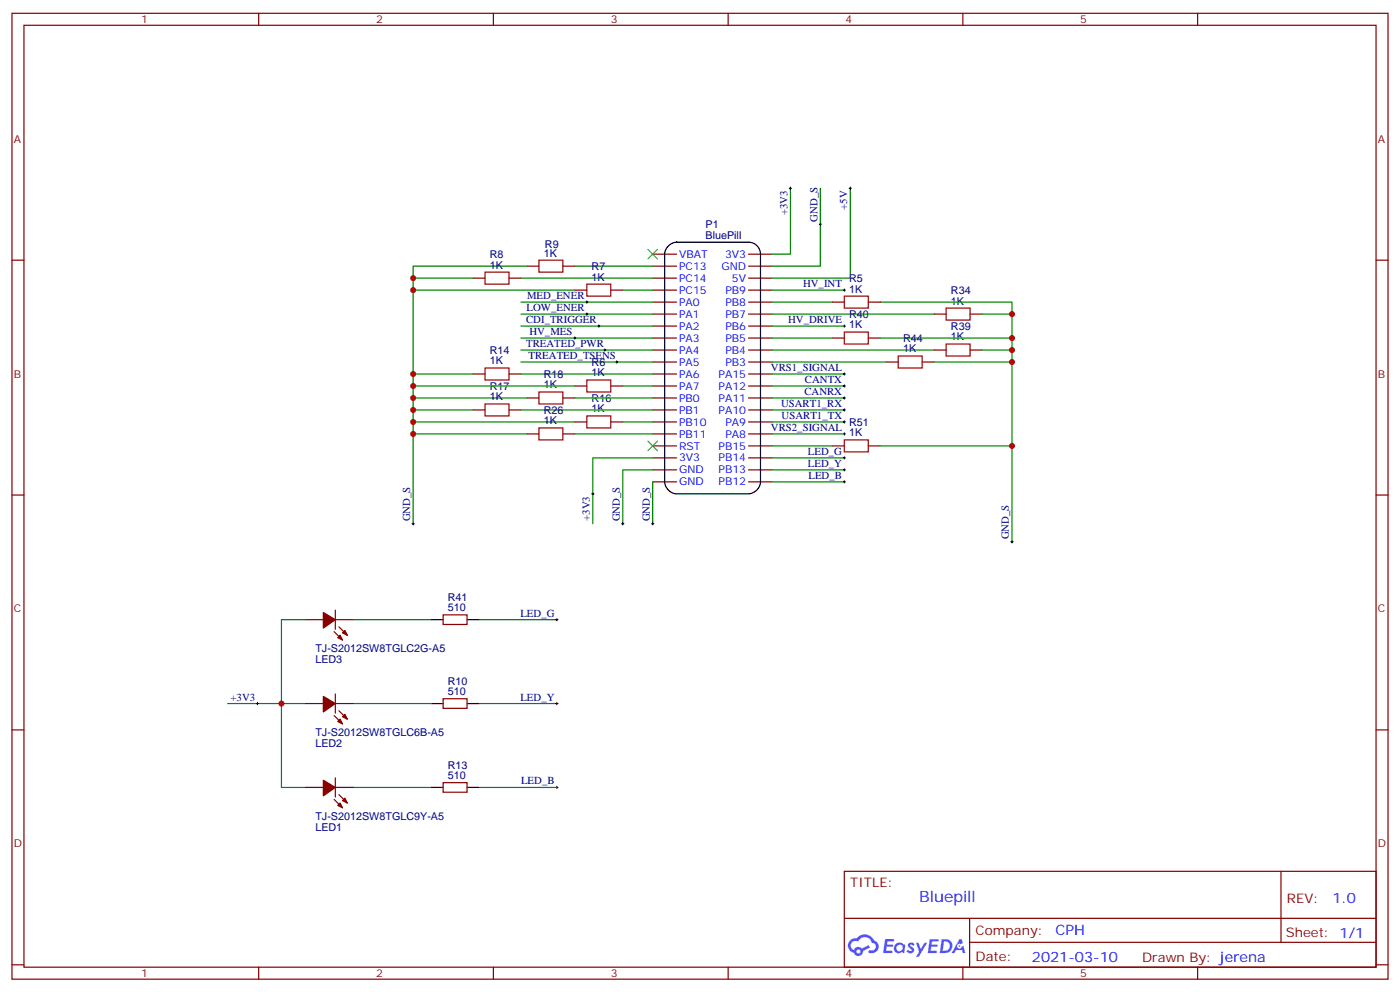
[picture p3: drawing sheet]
<svg xmlns="http://www.w3.org/2000/svg" width="412mm" height="292mm" viewBox="0 0 412 292" stroke-linecap="round" stroke-linejoin="round" font-family="sans-serif">
<g fill="none" stroke="#870000" stroke-width=".35">
<path d="M3.5 3.9h405.4v284.4h-405.4zM7.1 7.4h398.2v277.3h-398.2zM76.2 3.9v3.5M145.3 3.9v3.5M214.5 3.9v3.5M283.6 3.9v3.5M352.8 3.9v3.5M3.5 76.6h3.6M405.3 76.6h3.6M3.5 145.7h3.6M405.3 145.7h3.6M3.5 214.9h3.6"/>
<path d="M405.3 214.9h3.6M248.7 256.5h156.6v28.2h-156.6zM377.3 256.5v20.9M248.7 270.4h156.5M285.6 277.4h119.6M285.6 270.4v14.1M3.5 284h3.6M76.2 284.7v3.6M145.3 284.7v3.6M214.5 284.7v3.6M283.6 284.7v3.6M352.8 284.7v3.6"/>
<path d="M405.3 284h3.6"/>
</g>
<g fill="#5487ff">
<path d="M267.7 277.7a1.22 1.22 0 0 1 1.7 .2l-.4 .6a.47 .47 0 0 0-.3-.4 .47 .47 0 0 0-.5 .2l.1 .2a1.14 1.14 0 0 1 .8 1.8 1.14 1.14 0 0 1-1.9 0l-.2-.2 .5-.6 .7 .5a.29 .29 0 0 0 .3-.3 .29 .29 0 0 0-.2-.3 1.04 1.04 0 0 1-.6-1.7z"/>
<path d="M260.7 276.4h2.4l.3 .2-.2 .5-1.8 .1-.1 .8h1.5l.3 .4-.3 .4h-1.6l-.2 1.1h1.7l.2 .3-.2 .3-2.6 .1z"/>
<path d="M273.8 276.4h2.4l.3 .2-.1 .5-1.8 .1-.2 .8h1.6l.3 .4-.4 .4h-1.6l-.1 1.1h1.7l.2 .3-.2 .3-2.6 .1z"/>
<path d="M282.6 276.4h.7l.3 1.3-.6 .3a.69 .69 0 0 0-1 .3 .69 .69 0 0 0 .4 .9 .69 .69 0 0 0 .9-.6l.5-.2 .6 2.2h-.8l-.2-.9h-1.8l-.5 .9h-.8z"/>
<path d="M269.8 277.5h.8l.6 1.8 1.1-1.8h.9l-2.6 4.2h-.8l.9-1.5z"/>
<path d="M277.4 276.4l-.6 4.2h1.3a2.11 2.11 0 0 0 2.5-2.1 2.11 2.11 0 0 0-2.5-2.1zM278.1 277.2a1.39 1.39 0 0 1 1.7 1.4 1.39 1.39 0 0 1-1.8 1.3h-.3z"/>
<path d="M263.7 278.1a1.54 1.54 0 0 0-.1 2.1 1.54 1.54 0 0 0 2.2 .1l.6 .3 .3-2.3-.2-.3h-.4a1.49 1.49 0 0 0-2.4 .1zM264 279.1a.94 .94 0 0 1 1.8 0 .94 .94 0 0 1-1.8 0z"/>
<path d="M250.4 276.8a2.18 2.18 0 0 0 1.1 3.7 1.44 1.44 0 0 0 1.6 .9 1.44 1.44 0 0 0 1.2-1.4l2-1-.5-.8-1.9 1a1.47 1.47 0 0 0-2.4 .4 1.39 1.39 0 0 1-.7-1.9 1.39 1.39 0 0 1 2-.5 2.12 2.12 0 0 1 2.2-1.3 2.12 2.12 0 0 1 1.9 1.7 1.14 1.14 0 0 1 1.1 1.4 1.14 1.14 0 0 1-1.7 .7 .43 .43 0 0 0-.5 .4 .43 .43 0 0 0 .4 .5 1.98 1.98 0 0 0 2.5-1.2 1.98 1.98 0 0 0-1.2-2.6 3.1 3.1 0 0 0-5.3-.6l-.9 .1zM252.3 280.1a.55 .55 0 0 1 1.1 0 .55 .55 0 0 1-1.1 0z"/>
<circle cx="282.6" cy="278.5" r=".26"/>
</g>
<g fill="none" stroke="#870000" stroke-width=".35">
<path d="M155.2 78.4h3.5M165.8 78.4h3.5M192.3 74.8h7M192.3 78.4h7M220.5 74.8h7M220.5 78.4h7M139.3 81.9h3.6M149.9 81.9h3.6M169.3 85.4h3.6M179.9 85.4h3.5M192.3 81.9h7M192.3 85.4h7"/>
<path d="M192.3 88.9h7M192.3 92.5h7M192.3 96h7M192.3 99.5h7M220.5 81.9h7M220.5 85.4h7M220.5 88.9h7M220.5 92.5h7M220.5 96h7M220.5 99.5h7M245.2 88.9h3.5M245.2 99.5h3.5"/>
<path d="M255.8 88.9h3.5M255.8 99.5h3.5M275.2 92.5h3.5M285.8 92.5h3.5M139.3 110.1h3.6M149.9 110.1h3.6M155.2 117.2h3.5M165.8 117.2h3.5M169.3 113.6h3.6M179.9 113.6h3.5M192.3 103h7M192.3 106.6h7"/>
<path d="M192.3 110.1h7M192.3 113.6h7M192.3 117.2h7M220.5 103h7M220.5 106.6h7M220.5 110.1h7M220.5 113.6h7M220.5 117.2h7M261.1 106.6h3.5M271.6 106.6h3.6M275.2 103h3.5M285.8 103h3.5"/>
<path d="M139.3 120.7h3.6M149.9 120.7h3.6M155.2 127.7h3.5M165.8 127.7h3.5M169.3 124.2h3.6M179.9 124.2h3.5M192.3 120.7h7M192.3 124.2h7M192.3 127.7h7M192.3 131.3h7M192.3 134.8h7M192.3 138.3h7"/>
<path d="M220.5 120.7h7M220.5 124.2h7M220.5 127.7h7M220.5 131.3h7M220.5 134.8h7M220.5 138.3h7M245.2 131.3h3.5M255.8 131.3h3.5M192.3 141.9h7M220.5 141.9h7M98.8 179.6v5.6M90 182.4h5.2"/>
<path d="M98.4 185.9l2.5 2.5M98.8 182.4h5.3M99.8 184.5l2.5 2.5M130.5 181h7.1v2.8h-7.1zM90 207.1h5.2M98.4 210.6l2.5 2.5M98.8 204.3v5.6M98.8 207.1h5.3M99.8 209.2l2.5 2.5M130.5 205.7h7.1v2.8h-7.1zM90 231.8h5.2M98.4 235.3l2.5 2.5"/>
<path d="M98.8 231.8h5.3M98.8 229v5.6M99.8 233.9l2.5 2.5M130.5 230.4h7.1v2.8h-7.1z"/>
</g>
<path d="M197 72.3a3.6 3.6 0 0 1 2.3-1h21.2a3.5 3.5 0 0 1 3.5 3.5v67.1a3.8 3.8 0 0 1-3.5 3.5h-21.2a3.8 3.8 0 0 1-3.5-3.5v-67.1a3.5 3.5 0 0 1 1.2-2.5zM127 182.4h3.5M137.6 182.4h3.5M127 207.1h3.5M137.6 207.1h3.5M127 231.8h3.5M137.6 231.8h3.5" fill="none" stroke="#000" stroke-width=".35"/>
<g fill="none" stroke="#008700" stroke-width=".35">
<path d="M232.8 55.4v19.4h-5.3M241.7 55.4v23h-14.2M250.5 55.4v26.5h-23M155.2 78.4h-33.5v3.5M169.3 78.4h23M121.7 85.4h47.6M139.3 81.9h-17.6v72.3M153.5 81.9h38.8M153.5 88.9h38.8M153.5 92.5h38.8M153.5 99.5h38.8M153.5 96h38.8"/>
<path d="M183.4 85.4h8.9M227.5 85.4h21.2M227.5 88.9h17.7M227.5 92.5h47.7M227.5 99.5h17.7M227.5 96h21.2M259.3 88.9h38.8v70.6M259.3 99.5h38.8M289.3 92.5h8.8M121.7 110.1h17.6M121.7 117.2h33.5M121.7 113.6h47.6"/>
<path d="M153.5 110.1h38.8M153.5 103h38.8M153.5 106.6h38.8M169.3 117.2h23M183.4 113.6h8.9M227.5 110.1h21.2M227.5 117.2h21.2M227.5 103h47.7M227.5 106.6h33.6M227.5 113.6h21.2M275.2 106.6h22.9M289.3 103h8.8"/>
<path d="M121.7 124.2h47.6M121.7 120.7h17.6M121.7 127.7h33.5M153.5 120.7h38.8M169.3 127.7h23M183.4 124.2h8.9M192.3 134.8h-17.7v19.4M192.3 138.3h-8.9v15.9M227.5 124.2h21.2M227.5 120.7h21.2M227.5 127.7h21.2M227.5 134.8h21.2"/>
<path d="M227.5 131.3h17.7M227.5 138.3h21.2M259.3 131.3h38.8M192.3 141.9v12.3M227.5 141.9h21.2M90 182.4h-7.1v49.4h7.1M104.1 182.4h22.9M141.1 182.4h22.9M67 207.1h23M104.1 207.1h22.9M141.1 207.1h22.9M104.1 231.8h22.9"/>
<path d="M141.1 231.8h22.9"/>
</g>
<g fill="none" stroke="#a10000" stroke-width=".35">
<path d="M158.7 76.6h7.1v3.5h-7.1zM142.9 80.1h7v3.5h-7zM172.9 83.6h7v3.6h-7zM248.7 97.8h7.1v3.5h-7.1zM248.7 87.2h7.1v3.5h-7.1zM278.7 90.7h7.1v3.5h-7.1zM142.9 108.3h7v3.6h-7zM142.9 118.9h7v3.5h-7zM158.7 115.4h7.1v3.5h-7.1zM172.9 111.9h7v3.5h-7zM264.6 104.8h7v3.5h-7zM278.7 101.3h7.1v3.5h-7.1z"/>
<path d="M158.7 126h7.1v3.5h-7.1zM172.9 122.4h7v3.6h-7zM248.7 129.5h7.1v3.5h-7.1z"/>
</g>
<g fill="none" stroke="#000" stroke-width=".29">
<path d="M232.5 55.4h.7M232.8 55.1v.7M250.1 55.4h.7M250.5 55.1v.7M241.3 66h.7M241.7 65.7v.7M169 99.5h.7M169.3 99.2v.7M172.5 92.5h.7M172.5 88.9h.7M172.9 88.6v.7M172.9 92.1v.7"/>
<path d="M176 96h.7M176.4 95.6v.7M248.4 96h.7M248.4 85.4h.7M248.7 85.1v.7M248.7 95.6v.7M177.8 103h.7M178.2 102.7v.7M181.3 106.6h.7M181.7 106.2v.7M248.4 110.1h.7M248.4 117.2h.7"/>
<path d="M248.4 113.6h.7M248.7 109.7v.8M248.7 113.3v.7M248.7 116.8v.7M248.4 127.7h.7M248.4 124.2h.7M248.4 120.7h.7M248.4 138.3h.7M248.4 134.8h.7M248.7 120.3v.7M248.7 123.9v.7M248.7 127.4v.7"/>
<path d="M248.7 134.4v.7M248.7 138v.7M121.4 154.2h.7M121.7 153.8v.8M174.3 145.4h.7M174.6 145v.7M183.1 154.2h.7M183.4 153.8v.8M191.9 154.2h.7M192.3 153.8v.8M248.4 141.9h.7M248.7 141.5v.7"/>
<path d="M297.7 159.5h.7M298.1 159.1v.7M163.7 182.4h.7M164 182.1v.7M75.5 207.1h.7M75.8 206.8v.7M163.7 207.1h.7M164 206.8v.7M163.7 231.8h.7M164 231.5v.7"/>
</g>
<path d="M190.9 73.4l2.8 2.8M193.7 73.4l-2.8 2.8M190.9 129.9l2.8 2.8M193.7 129.9l-2.8 2.8" fill="none" stroke="#3c3" stroke-width=".35"/>
<g fill="#870000" stroke="#870000" stroke-width=".35">
<path d="M101.6 235l.7 1.4-1.4-.7z"/>
<path d="M99.5 237.1l.7-.7 .7 1.4z"/>
<path d="M95.2 229.7l3.6 2.1-3.6 2.5z"/>
<path d="M100.9 211l.7-.7 .7 1.4z"/>
<path d="M99.5 212.4l.7-.7 .7 1.4z"/>
<path d="M95.2 205l3.6 2.1-3.6 2.5z"/>
<path d="M100.9 186.3l.7-.7 .7 1.4z"/>
<path d="M100.2 187l.7 1.4-1.4-.7z"/>
<path d="M95.2 180.3l3.6 2.1-3.6 2.5z"/>
</g>
<g fill="#c00">
<circle cx="298.1" cy="99.5" r=".88"/>
<circle cx="298.1" cy="103" r=".88"/>
<circle cx="298.1" cy="106.6" r=".88"/>
<circle cx="298.1" cy="131.3" r=".88"/>
<circle cx="82.9" cy="207.1" r=".88"/>
<circle cx="121.7" cy="127.7" r=".88"/>
<circle cx="121.7" cy="120.7" r=".88"/>
<circle cx="121.7" cy="124.2" r=".88"/>
<circle cx="121.7" cy="117.2" r=".88"/>
<circle cx="121.7" cy="110.1" r=".88"/>
<circle cx="298.1" cy="92.5" r=".88"/>
<circle cx="121.7" cy="113.6" r=".88"/>
<circle cx="121.7" cy="85.4" r=".88"/>
<circle cx="121.7" cy="81.9" r=".88"/>
</g>
<text font-size="4.6" fill="#00f" x="270.8" y="265.5">Bluepill</text>
<g font-size="4.2" fill="#00f">
<text x="392.5" y="265.8">1.0</text>
<text x="310.9" y="275.3">CPH</text>
<text x="304" y="283.1">2021-03-10</text>
</g>
<g font-size="3.9" fill="#800">
<text x="250.5" y="261.1">TITLE:</text>
<text x="379.1" y="265.8">REV:</text>
<text x="287.4" y="275.3">Company:</text>
<text x="378.7" y="275.9">Sheet: 1/1</text>
<text x="287.4" y="283">Date:</text>
<text x="336.4" y="283.1">Drawn By: jerena</text>
</g>
<g font-size="3.2" fill="#800">
<text x="41.6" y="6.9">1</text>
<text x="110.8" y="6.9">2</text>
<text x="179.9" y="6.9">3</text>
<text x="249.1" y="6.9">4</text>
<text x="318.2" y="6.9">5</text>
<text x="4.1" y="42">A</text>
<text x="405.9" y="42">A</text>
<text x="4.1" y="111.2">B</text>
<text x="405.9" y="111.2">B</text>
<text x="4.1" y="180.3">C</text>
<text x="405.9" y="180.3">C</text>
<text x="4.1" y="249.4">D</text>
<text x="405.9" y="249.4">D</text>
<text x="41.6" y="287.7">1</text>
<text x="110.8" y="287.7">2</text>
<text x="179.9" y="287.7">3</text>
<text x="249.1" y="287.7">4</text>
<text x="318.2" y="287.7">5</text>
</g>
<g font-size="3.2" fill="#000080">
<text x="232" y="63.4" transform="rotate(-90 232 63.4)">+3V3</text>
<text x="240.8" y="65.3" transform="rotate(-90 240.8 65.3)">GND_S</text>
<text x="249.6" y="61.8" transform="rotate(-90 249.6 61.8)">+5V</text>
<text x="207.8" y="70.2">BluePill</text>
<text x="207.8" y="67.2">P1</text>
<text x="144.3" y="76">R8</text>
<text x="160.2" y="75.5">1K</text>
<text x="160.5" y="73.1">R9</text>
<text x="144.3" y="79.1">1K</text>
<text x="174.3" y="82.6">1K</text>
<text x="174.3" y="79.5">R7</text>
<text x="250.1" y="83">R5</text>
<text x="155.3" y="88.1">MED_ENER</text>
<text x="236.6" y="84.5">HV_INT</text>
<text x="250.1" y="86.1">1K</text>
<text x="280.1" y="89.6">1K</text>
<text x="280.1" y="86.6">R34</text>
<text x="155" y="95.1">CDI_TRIGGER</text>
<text x="155.1" y="91.6">LOW_ENER</text>
<text x="232.2" y="95.1">HV_DRIVE</text>
<text x="250.1" y="93.6">R40</text>
<text x="156" y="98.6">HV_MES</text>
<text x="250.1" y="96.7">1K</text>
<text x="266" y="100.7">R44</text>
<text x="280.1" y="100.2">1K</text>
<text x="280.1" y="97.1">R39</text>
<text x="144.3" y="107.3">1K</text>
<text x="144.3" y="104.2">R14</text>
<text x="155" y="102.2">TREATED_PWR</text>
<text x="155.7" y="105.7">TREATED_TSENS</text>
<text x="174.3" y="107.7">R6</text>
<text x="266" y="103.8">1K</text>
<text x="160.2" y="111.3">R18</text>
<text x="174.3" y="110.8">1K</text>
<text x="227.1" y="109.2">VRS1_SIGNAL</text>
<text x="237.1" y="112.7">CANTX</text>
<text x="144.3" y="117.9">1K</text>
<text x="144.3" y="114.8">R17</text>
<text x="160.2" y="114.3">1K</text>
<text x="174.3" y="118.3">R16</text>
<text x="230.1" y="119.8">USART1_RX</text>
<text x="236.9" y="116.3">CANRX</text>
<text x="160.2" y="124.9">1K</text>
<text x="160.2" y="121.8">R26</text>
<text x="174.3" y="121.4">1K</text>
<text x="230.2" y="123.3">USART1_TX</text>
<text x="250.1" y="125.4">R51</text>
<text x="227.1" y="126.9">VRS2_SIGNAL</text>
<text x="250.1" y="128.4">1K</text>
<text x="238" y="137.4">LED_Y</text>
<text x="238" y="133.9">LED_G</text>
<text x="238.2" y="141">LED_B</text>
<text x="120.8" y="153.5" transform="rotate(-90 120.8 153.5)">GND_S</text>
<text x="173.8" y="153.3" transform="rotate(-90 173.8 153.3)">+3V3</text>
<text x="182.6" y="153.5" transform="rotate(-90 182.6 153.5)">GND_S</text>
<text x="191.4" y="153.5" transform="rotate(-90 191.4 153.5)">GND_S</text>
<text x="297.2" y="158.8" transform="rotate(-90 297.2 158.8)">GND_S</text>
<text x="131.9" y="180">510</text>
<text x="131.9" y="176.9">R41</text>
<text x="153.3" y="181.5">LED_G</text>
<text x="92.9" y="191.9">TJ-S2012SW8TGLC2G-A5</text>
<text x="92.9" y="195.1">LED3</text>
<text x="131.9" y="201.6">R10</text>
<text x="67.9" y="206.2">+3V3</text>
<text x="131.9" y="204.6">510</text>
<text x="153.3" y="206.2">LED_Y</text>
<text x="92.9" y="216.6">TJ-S2012SW8TGLC6B-A5</text>
<text x="92.9" y="219.8">LED2</text>
<text x="131.9" y="226.3">R13</text>
<text x="131.9" y="229.3">510</text>
<text x="153.5" y="230.9">LED_B</text>
<text x="92.9" y="241.3">TJ-S2012SW8TGLC9Y-A5</text>
<text x="92.9" y="244.5">LED1</text>
</g>
<g font-size="3.2" fill="#00f">
<text x="200" y="75.9">VBAT</text>
<text x="213.6" y="75.9">3V3</text>
<text x="200" y="79.4">PC13</text>
<text x="200" y="82.9">PC14</text>
<text x="212.5" y="79.4">GND</text>
<text x="215.6" y="82.9">5V</text>
<text x="200" y="86.5">PC15</text>
<text x="200" y="90">PA0</text>
<text x="213.7" y="86.5">PB9</text>
<text x="213.7" y="90">PB8</text>
<text x="200" y="93.5">PA1</text>
<text x="213.7" y="93.5">PB7</text>
<text x="200" y="97">PA2</text>
<text x="200" y="100.6">PA3</text>
<text x="213.7" y="97">PB6</text>
<text x="213.7" y="100.6">PB5</text>
<text x="200" y="104.1">PA4</text>
<text x="200" y="107.6">PA5</text>
<text x="213.7" y="104.1">PB4</text>
<text x="213.7" y="107.6">PB3</text>
<text x="200" y="111.2">PA6</text>
<text x="211.7" y="111.2">PA15</text>
<text x="200" y="114.7">PA7</text>
<text x="200" y="118.2">PB0</text>
<text x="211.7" y="114.7">PA12</text>
<text x="211.7" y="118.2">PA11</text>
<text x="200" y="121.7">PB1</text>
<text x="200" y="125.3">PB10</text>
<text x="211.7" y="121.7">PA10</text>
<text x="213.7" y="125.3">PA9</text>
<text x="200" y="128.8">PB11</text>
<text x="213.7" y="128.8">PA8</text>
<text x="200" y="132.3">RST</text>
<text x="200" y="135.9">3V3</text>
<text x="211.7" y="132.3">PB15</text>
<text x="211.7" y="135.9">PB14</text>
<text x="200" y="139.4">GND</text>
<text x="200" y="142.9">GND</text>
<text x="211.7" y="139.4">PB13</text>
<text x="211.7" y="142.9">PB12</text>
</g>
</svg>
